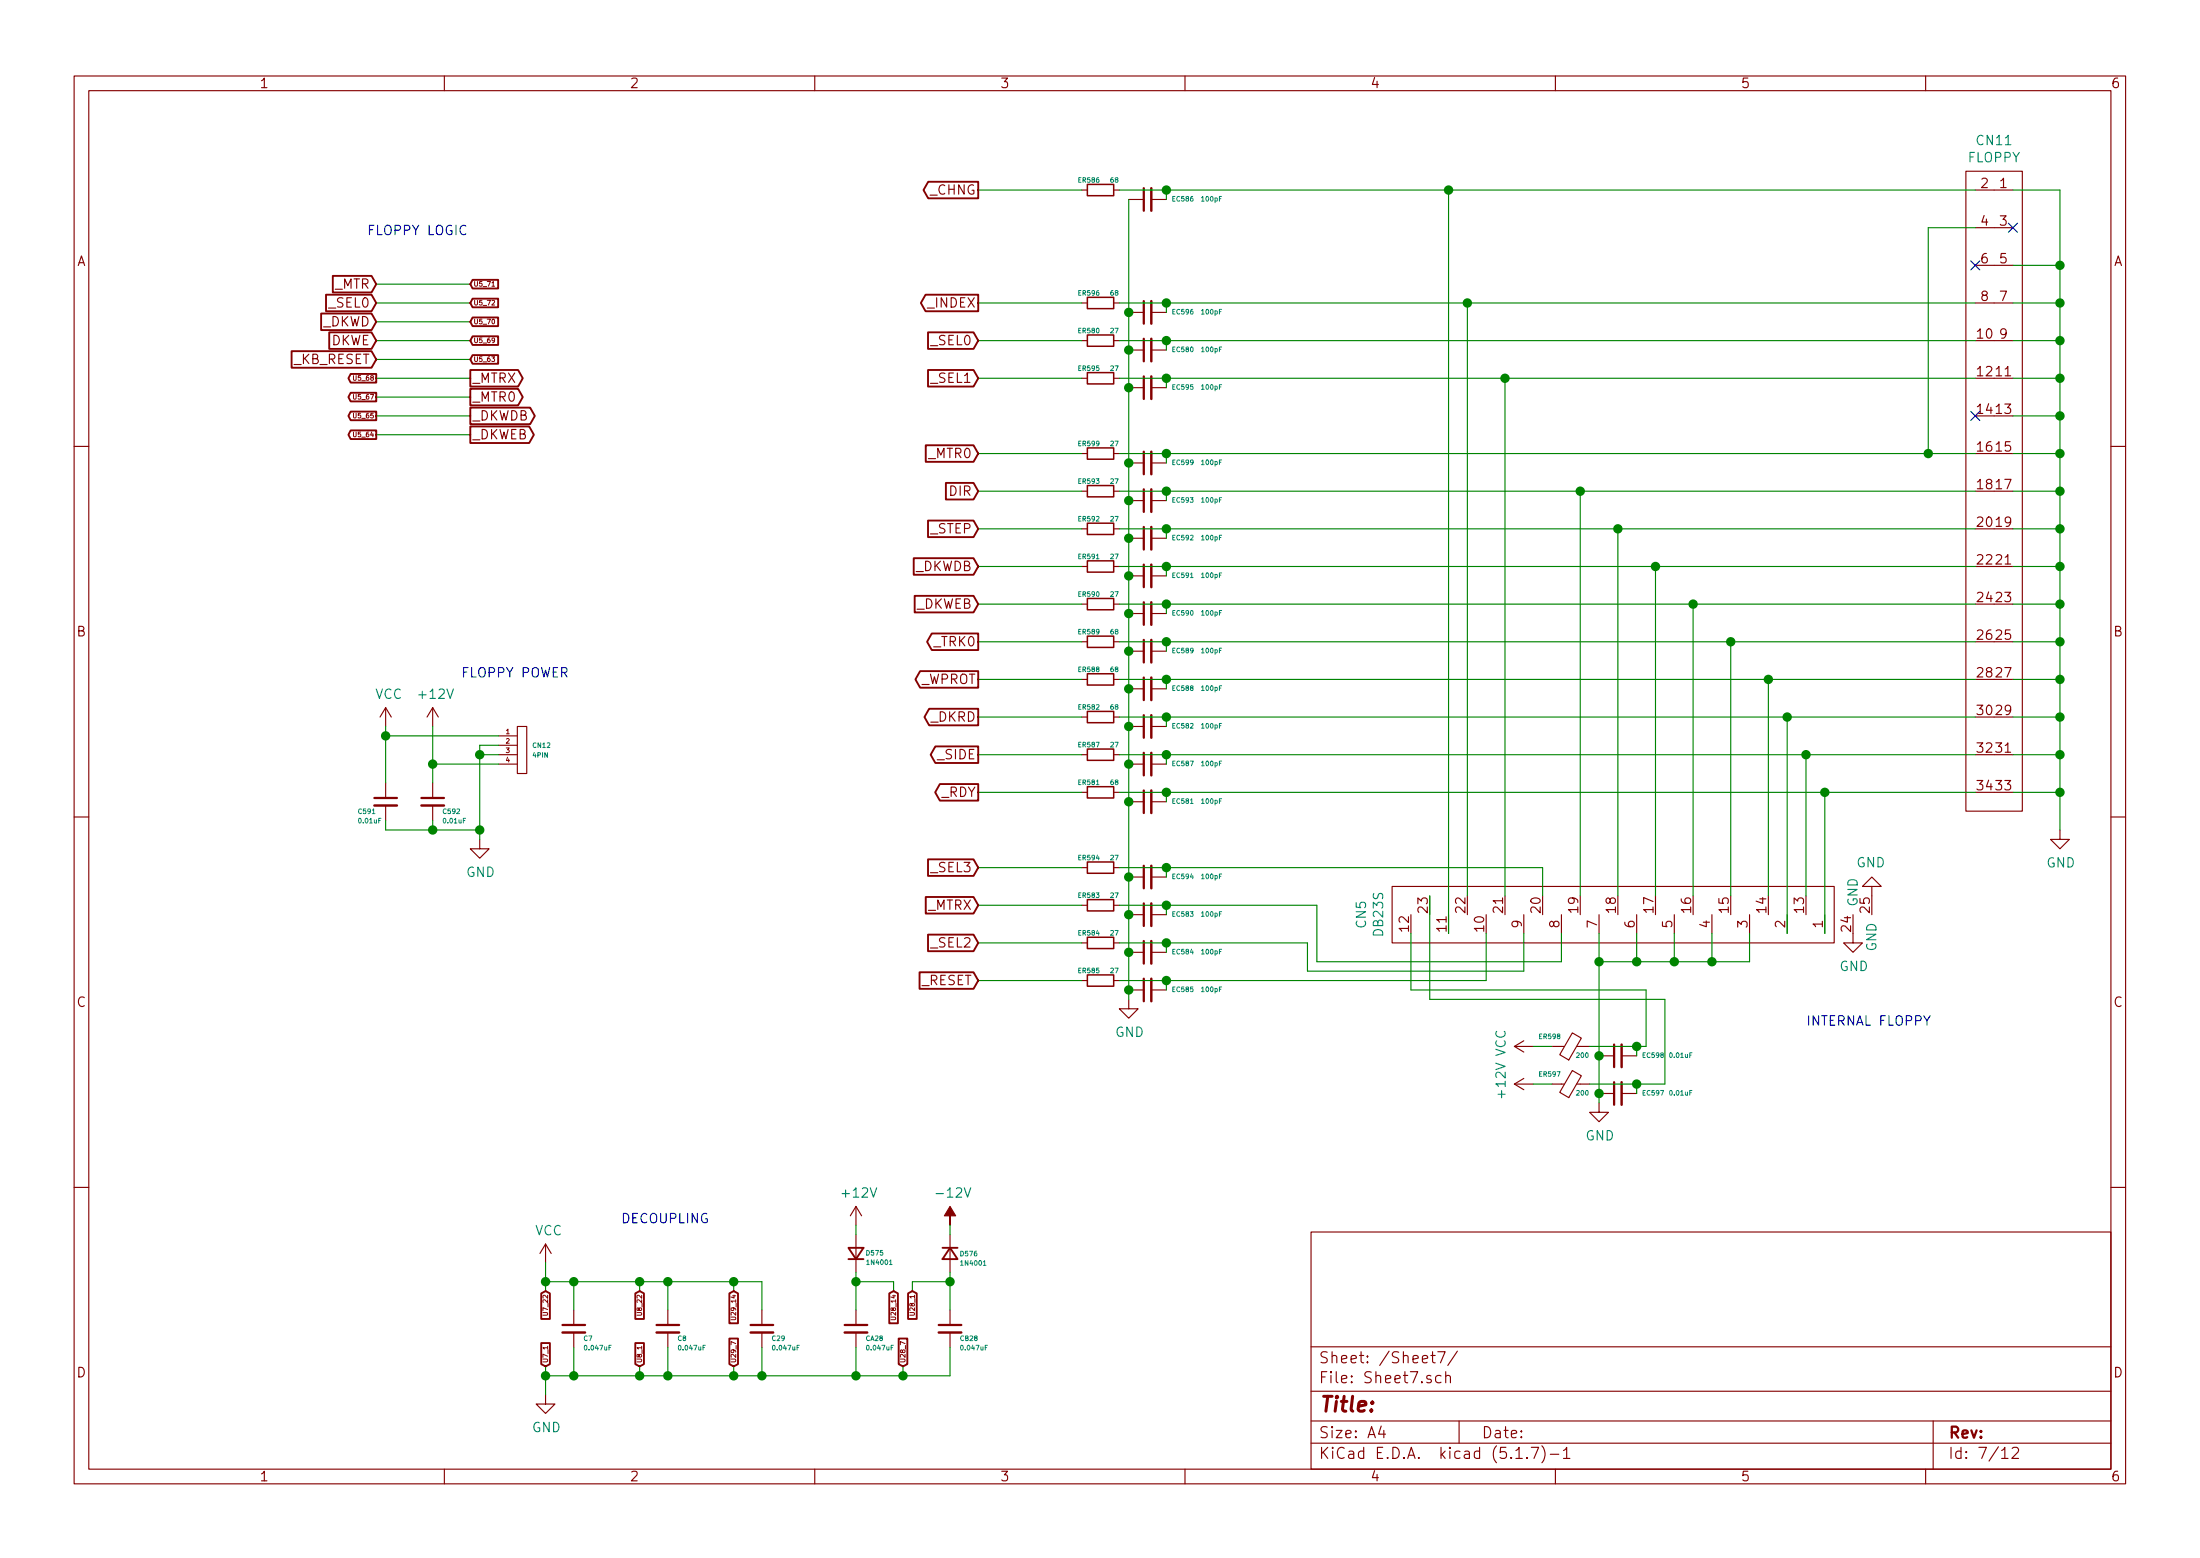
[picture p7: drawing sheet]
<svg xmlns="http://www.w3.org/2000/svg" width="297mm" height="210mm" viewBox="0 0 297 210" stroke-linecap="round" stroke-linejoin="round" font-family="sans-serif">
<g fill="none" stroke="#840000" stroke-width=".15">
<path d="M10 10.3h277v189.9h-277zM12 12.2h273v186.1h-273zM60 10.3v1.9M110 10.3v1.9M160 10.3v1.9M210 10.3v1.9M260 10.3v1.9M146 25.6h.8M150.4 25.6h.7M152.4 26.9h2M155.4 26.9h2.1M265.4 23.1h7.6v86.4h-7.6z"/>
<path d="M266.7 30.7h5.1M266.7 25.6h5.1M266.7 35.8h5.1M146 51h.8M146 46h.8M146 40.9h.8M150.4 51h.7M150.4 46h.7M150.4 40.9h.7M152.4 52.3h2M152.4 47.2h2M152.4 42.2h2"/>
<path d="M155.4 52.3h2.1M155.4 47.2h2.1M155.4 42.2h2.1M266.7 40.9h5.1M269.2 46h2.6M10 60.2h2M146 61.2h.8M146 66.3h.8M146 71.4h.8M146 76.4h.8M150.4 61.2h.7M150.4 66.3h.7"/>
<path d="M150.4 71.4h.7M150.4 76.4h.7M152.4 77.7h2M152.4 72.6h2M152.4 67.6h2M152.4 62.5h2M155.4 77.7h2.1M155.4 72.6h2.1M155.4 67.6h2.1M155.4 62.5h2.1M285 60.2h2M52.1 95.5v2.5"/>
<path d="M52.1 95.5l-.8 1.3M52.1 95.5l.7 1.3M58.4 95.5v2.5M58.4 95.5l-.7 1.3M58.4 95.5l.8 1.3M67.3 99.3h2.5M69.8 98h1.3v6.4h-1.3zM146 96.8h.8M146 91.7h.8M146 81.5h.8M146 86.6h.8M150.4 96.8h.7"/>
<path d="M150.4 91.7h.7M150.4 81.5h.7M150.4 86.6h.7M152.4 87.9h2M152.4 82.8h2M152.4 98h2M152.4 93h2M155.4 87.9h2.1M155.4 82.8h2.1M155.4 98h2.1M155.4 93h2.1M10 110.3h2"/>
<path d="M52.1 105.7v2M52.1 108.7v2M58.4 105.7v2M58.4 108.7v2M64.8 113.3v1.2h1.2l-1.2 1.3-1.3-1.3h1.3M67.3 103.1h2.5M67.3 101.8h2.5M67.3 100.6h2.5M146 117.1h.8M146 106.9h.8M146 101.8h.8M150.4 117.1h.7"/>
<path d="M150.4 106.9h.7M150.4 101.8h.7M152.4 108.2h2M152.4 103.1h2M152.4 118.4h2M155.4 108.2h2.1M155.4 103.1h2.1M155.4 118.4h2.1M188 119.6h59.6v7.6h-59.6zM252.7 119.6h1.3l-1.3-1.2-1.2 1.2h1.2v1.3M278.1 112v1.3h1.3l-1.3 1.2-1.2-1.2h1.2M285 110.3h2"/>
<path d="M146 132.3h.8M146 127.2h.8M146 122.2h.8M150.4 132.3h.7M150.4 127.2h.7M150.4 122.2h.7M152.4 134.9v1.2h1.3l-1.3 1.3-1.3-1.3h1.3M152.4 133.6h2M152.4 128.5h2M152.4 123.4h2M155.4 133.6h2.1M155.4 128.5h2.1"/>
<path d="M155.4 123.4h2.1M205.7 123.4v2.6M210.8 123.4v2.6M212.3 139.4l1.2 .7-1.7 2.9-1.2-.7zM215.9 123.4v2.6M221 123.4v2.6M226.1 123.4v2.6M231.1 123.4v2.6M236.2 123.4v2.6M241.3 123.4v2.6M246.4 123.4v2.6M250.2 126v1.2h1.3l-1.3 1.3-1.3-1.3h1.3"/>
<path d="M204.5 141.2l1.2 .8M204.5 141.2h2.5M204.5 146.3l1.2 .8M204.5 146.3h2.5M205.7 140.5l-1.2 .7M205.7 145.5l-1.2 .8M209.5 141.2h1.7M209.5 146.3h1.7M212.3 144.5l1.2 .7-1.7 2.9-1.2-.7zM212.9 141.2h1.7M212.9 146.3h1.7M215.9 148.8v1.3h1.3l-1.3 1.3-1.3-1.3h1.3"/>
<path d="M215.9 147.6h2M215.9 142.5h2M218.9 147.6h2.1M218.9 142.5h2.1M10 160.2h2M73.7 167.9l-.8 1.3M73.7 167.9v2.5M73.7 167.9l.7 1.3M77.5 176.8v2M77.5 179.8v2.1M90.2 176.8v2M90.2 179.8v2.1"/>
<path d="M102.9 176.8v2M102.9 179.8v2.1M115.6 162.8v2.5M115.6 166.6v5.1M115.6 176.8v2M115.6 179.8v2.1M115.6 162.8l-.8 1.3M115.6 162.8l.7 1.3M128.3 166.6v5.1M128.3 176.8v2M128.3 179.8v2.1M177 166.3h108v32h-108z"/>
<path d="M285 160.2h2M60 198.3v1.9M73.7 188.2v1.3h1.2l-1.2 1.2-1.3-1.2h1.3M110 198.3v1.9M160 198.3v1.9M177 194.8h108M177 191.8h108M177 187.8h108M177 181.8h108M186.5 192.5l-.4 1h1M186.8 193v1M193.2 182.9h.6"/>
<path d="M193.4 182.4v1.3l.1 .1 .3 .1M194.1 182.4h1l-.6 1.5M194.6 185.7a.48 .48 0 0 0-.8 .2v.4a.48 .48 0 0 0 .8 .2M195.2 185.7a.38 .38 0 0 1 .6 .1v.8M195.2 185.1v1.5M196.8 182.3l-1.3 2M197 191.8v3M204.7 196.8h.8M206.2 196.7v.1l-.1-.1h.1v.1M206.8 195.3h.9l-.6 1.5M208.2 195.1a1.71 1.71 0 0 1 0 2.3M209.3 196.3h1.2"/>
<path d="M210 198.3v1.9M211.1 195.8l.3-.3 .1-.2v1.5M211.1 196.8h.9M260 198.3v1.9M261 191.8v6.5M270.3 195.8l.3-.3 .1-.2v1.5M270.3 196.8h.8M271.7 195.5l.2-.2 .5 .1a.4 .4 0 0 1 .1 .6l-.9 .8h.9"/>
</g>
<g fill="none" stroke="#840000" stroke-width=".33">
<path d="M155.4 25.4v3M155.4 40.6v3.1M155.4 45.7v3.1M155.4 50.8v3M155.4 61v3M155.4 66v3.1M155.4 71.1v3.1M155.4 76.2v3M155.4 81.3v3M155.4 86.4v3M155.4 91.4v3.1M155.4 96.5v3.1"/>
<path d="M50.5 108.7h3.1M56.9 108.7h3M155.4 101.6v3M155.4 106.7v3M155.4 116.8v3.1M155.4 121.9v3.1M155.4 127v3M155.4 132.1v3M218.9 141v3M218.9 146v3.1M75.9 179.8h3.1M88.6 179.8h3.1"/>
<path d="M101.3 179.8h3.1M114 179.8h3.1M126.7 179.8h3.1"/>
</g>
<g fill="none" stroke="#840000" stroke-width=".3">
<path d="M154.4 25.4v3M154.4 40.6v3.1M154.4 45.7v3.1M154.4 50.8v3M154.4 61v3M154.4 66v3.1M154.4 71.1v3.1M154.4 76.2v3M154.4 81.3v3M154.4 86.4v3M154.4 91.4v3.1M154.4 96.5v3.1"/>
<path d="M50.5 107.7h3.1M56.9 107.7h3M154.4 101.6v3M154.4 106.7v3M154.4 116.8v3.1M154.4 121.9v3.1M154.4 127v3M154.4 132.1v3M217.9 141v3M217.9 146v3.1M75.9 178.8h3.1M88.6 178.8h3.1"/>
<path d="M101.3 178.8h3.1M114 178.8h3.1M126.7 178.8h3.1"/>
</g>
<g fill="none" stroke="#840000" stroke-width=".2">
<path d="M146.8 24.9h3.6v1.5h-3.6zM146.8 50.3h3.6v1.5h-3.6zM146.8 45.2h3.6v1.5h-3.6zM146.8 40.1h3.6v1.6h-3.6zM146.8 60.4h3.6v1.6h-3.6zM146.8 65.5h3.6v1.6h-3.6zM146.8 70.6h3.6v1.5h-3.6zM146.8 75.7h3.6v1.5h-3.6zM146.8 96h3.6v1.5h-3.6zM146.8 90.9h3.6v1.6h-3.6zM146.8 80.8h3.6v1.5h-3.6zM146.8 85.8h3.6v1.6h-3.6z"/>
<path d="M146.8 116.3h3.6v1.6h-3.6zM146.8 106.2h3.6v1.5h-3.6zM146.8 101.1h3.6v1.5h-3.6zM146.8 131.6h3.6v1.5h-3.6zM146.8 126.5h3.6v1.5h-3.6zM146.8 121.4h3.6v1.5h-3.6z"/>
</g>
<g fill="none" stroke="#840000" stroke-width=".25">
<path d="M44 39.8h6.2l.6 1.1-.6 1.1h-6.2zM44.9 37.2h5.3l.6 1.1-.6 1.2h-5.3zM63.8 37.8h3.5v1.1h-3.5l-.3-.6zM125 39.8h7.1v2.2h-7.1l-.7-1.1zM125.3 24.5h6.8v2.3h-6.8l-.6-1.2zM39.4 47.4h10.8l.6 1.1-.6 1.1h-10.8zM43.4 42.3h6.8l.6 1.1-.6 1.1h-6.8zM44.4 44.9h5.8l.6 1.1-.6 1.1h-5.8zM47.3 50.5h3.5v1.1h-3.5l-.3-.6zM47.3 53h3.5v1.2h-3.5l-.3-.6zM47.3 55.5h3.5v1.2h-3.5l-.3-.6zM47.3 58.1h3.5v1.2h-3.5l-.3-.6z"/>
<path d="M63.5 57.6h8l.6 1.1-.6 1.1h-8zM63.5 52.5h6.5l.6 1.1-.6 1.1h-6.5zM63.5 55h8.1l.6 1.1-.6 1.1h-8.1zM63.5 49.9h6.5l.6 1.1-.6 1.2h-6.5zM63.8 40.3h3.5v1.2h-3.5l-.3-.6zM63.8 42.8h3.5v1.2h-3.5l-.3-.6zM63.8 45.4h3.5v1.2h-3.5l-.3-.6zM63.8 47.9h3.5v1.2h-3.5l-.3-.6zM125.3 49.9h6.1l.7 1.1-.7 1.2h-6.1zM125.3 44.9h6.1l.7 1.1-.7 1.1h-6.1zM123.4 75.3h8l.7 1.1-.7 1.2h-8zM125 60.1h6.4l.7 1.1-.7 1.1h-6.4z"/>
<path d="M125.3 70.3h6.1l.7 1.1-.7 1.1h-6.1zM127.7 65.2h3.7l.7 1.1-.7 1.1h-3.7zM123.5 80.4h7.9l.7 1.1-.7 1.1h-7.9zM124.2 90.6h7.9v2.2h-7.9l-.6-1.1zM125.5 95.7h6.6v2.2h-6.6l-.7-1.1zM125.8 85.5h6.3v2.2h-6.3l-.6-1.1zM125.3 116h6.1l.7 1.1-.7 1.1h-6.1zM126.3 100.7h5.8v2.3h-5.8l-.6-1.2zM126.9 105.8h5.2v2.2h-5.2l-.6-1.1zM124.2 131.2h7.2l.7 1.1-.7 1.1h-7.2zM125 121.1h6.4l.7 1.1-.7 1.1h-6.4zM125.3 126.1h6.1l.7 1.1-.7 1.2h-6.1z"/>
<path d="M73.1 174.5l.6-.3 .5 .3v3.5h-1.1zM85.8 174.5l.6-.3 .5 .3v3.5h-1.1zM98.5 174.5l.6-.3 .5 .3v4.1h-1.1zM114.6 168.4h2l-1 1.5zM114.6 169.9h2M120.1 174.5l.5-.3 .6 .3v4.1h-1.1zM122.6 174.5l.6-.3 .6 .3v3.5h-1.2zM127.3 168.4h2M128.3 168.4l1 1.5h-2zM73.1 181.2h1.1v2.9l-.5 .3-.6-.3zM85.8 181.2h1.1v2.9l-.5 .3-.6-.3zM98.5 180.6h1.1v3.5l-.5 .3-.6-.3z"/>
<path d="M121.3 180.6h1.2v3.5l-.6 .3-.6-.3z"/>
</g>
<path d="M120.1 170.7h.3M132.8 170.8h.3" fill="none" stroke="#008484" stroke-width=".14"/>
<path d="M128.3 162.8l.7 1.3h-.7v1.2v-1.2h-.8z" fill="#840000" stroke="#840000" stroke-width=".15"/>
<g fill="none" stroke="#008400" stroke-width=".15">
<path d="M50.8 38.3h12.7M132.1 25.6h13.9M151.1 25.6h115.6M152.4 26.9v108M157.5 25.6v1.3M195.6 25.6v100.4M266.7 30.7h-6.4v30.5M271.8 25.6h6.3v86.4M271.8 35.8h6.3M50.8 43.4h12.7M50.8 40.9h12.7M50.8 51h12.7"/>
<path d="M50.8 48.5h12.7M50.8 53.6h12.7M50.8 56.1h12.7M50.8 58.7h12.7M50.8 46h12.7M132.1 40.9h13.9M132.1 51h13.9M132.1 46h13.9M151.1 40.9h115.6M151.1 51h115.6M151.1 46h115.6M157.5 40.9v1.3"/>
<path d="M157.5 46v1.2M157.5 51v1.3M198.1 40.9v80M203.2 51v69.9M271.8 40.9h6.3M271.8 51h6.3M271.8 56.1h6.3M271.8 46h6.3M132.1 76.4h13.9M132.1 66.3h13.9M132.1 71.4h13.9M132.1 61.2h13.9"/>
<path d="M151.1 76.4h115.6M151.1 66.3h115.6M151.1 71.4h115.6M151.1 61.2h115.6M157.5 61.2v1.3M157.5 66.3v1.3M157.5 71.4v1.2M157.5 76.4v1.3M213.4 66.3v54.6M218.4 71.4v49.5M223.5 76.4v44.5M271.8 76.4h6.3"/>
<path d="M271.8 66.3h6.3M271.8 71.4h6.3M271.8 61.2h6.3M52.1 99.3h15.2M52.1 98v7.7M58.4 98v7.7M132.1 81.5h13.9M132.1 86.6h13.9M132.1 91.7h13.9M132.1 96.8h13.9M151.1 81.5h115.6M151.1 86.6h115.6"/>
<path d="M151.1 91.7h115.6M151.1 96.8h115.6M157.5 81.5v1.3M157.5 86.6v1.3M157.5 91.7v1.3M157.5 96.8v1.2M228.6 81.5v39.4M233.7 86.6v34.3M238.8 91.7v29.2M241.3 96.8v29.2M271.8 81.5h6.3M271.8 86.6h6.3"/>
<path d="M271.8 91.7h6.3M271.8 96.8h6.3M52.1 110.7v1.3h12.7M58.4 110.7v1.3M58.4 103.1h8.9M64.8 101.8h2.5M67.3 100.6h-2.5v12.7M132.1 101.8h13.9M132.1 106.9h13.9M132.1 117.1h13.9M151.1 101.8h115.6M151.1 106.9h115.6"/>
<path d="M151.1 117.1h57.2v3.8M157.5 101.8v1.3M157.5 106.9v1.3M157.5 117.1v1.3M243.8 101.8v19.1M246.4 106.9v19.1M271.8 101.8h6.3M271.8 106.9h6.3M132.1 132.3h13.9M132.1 122.2h13.9M132.1 127.2h13.9M151.1 122.2h26.7v7.6h33v-3.8"/>
<path d="M157.5 122.2v1.2M157.5 127.2v1.3M157.5 132.3v1.3M190.5 126v7.6h31.7v7.6h-7.6M193 120.9v14h31.8v11.4h-10.2M200.7 126v6.3h-49.6M205.7 126v5.1h-29.2v-3.9h-25.4M215.9 126v22.8M221 126v3.8M226.1 126v3.8M231.1 126v3.8M236.2 126v3.8h-20.3"/>
<path d="M207 146.3h2.5M207 141.2h2.5M221 141.2v1.3M221 146.3v1.3M73.7 173h29.2v3.8M73.7 170.4v3.8M77.5 173v3.8M86.4 173v1.2M90.2 173v3.8M99.1 173v1.2M115.6 173h5v1.2M115.6 165.3v1.3"/>
<path d="M115.6 171.7v5.1M128.3 173h-5.1v1.2M128.3 165.3v1.3M128.3 171.7v5.1M73.7 184.4v3.8M77.5 181.9v3.8M86.4 184.4v1.3M90.2 181.9v3.8M99.1 184.4v1.3M102.9 181.9v3.8M115.6 181.9v3.8M121.9 184.4v1.3"/>
<path d="M128.3 181.9v3.8h-54.6"/>
</g>
<path d="M66.4 38.6h.4M47.7 50.7v.5l.2 .1 .2-.1v-.5M47.7 53.2v.5l.2 .2 .2-.2v-.5M47.7 55.8v.5l.2 .1 .2-.1v-.5M47.7 58.3v.5l.2 .1 .2-.1v-.5M98.7 177.7h.5l.1 .2-.1 .2h-.5M120.3 177.7h.5l.1 .2-.1 .2h-.5M73.9 181.7v.4M86.6 181.7v.4M99.3 181.3l-.6-.3v.5M122.2 181.3l-.6-.3v.5" fill="none" stroke="#840000" stroke-width=".14"/>
<g fill="#008400" stroke="#008400" stroke-width=".25">
<circle cx="278.1" cy="40.9" r=".51"/>
<circle cx="152.4" cy="72.6" r=".51"/>
<circle cx="260.3" cy="61.2" r=".51"/>
<circle cx="152.4" cy="67.6" r=".51"/>
<circle cx="221" cy="141.2" r=".51"/>
<circle cx="152.4" cy="62.5" r=".51"/>
<circle cx="221" cy="146.3" r=".51"/>
<circle cx="152.4" cy="52.3" r=".51"/>
<circle cx="157.5" cy="61.2" r=".51"/>
<circle cx="152.4" cy="47.2" r=".51"/>
<circle cx="278.1" cy="35.8" r=".51"/>
<circle cx="152.4" cy="42.2" r=".51"/>
<circle cx="221" cy="129.8" r=".51"/>
<circle cx="152.4" cy="77.7" r=".51"/>
<circle cx="157.5" cy="66.3" r=".51"/>
<circle cx="215.9" cy="147.6" r=".51"/>
<circle cx="278.1" cy="46" r=".51"/>
<circle cx="215.9" cy="142.5" r=".51"/>
<circle cx="215.9" cy="129.8" r=".51"/>
<circle cx="226.1" cy="129.8" r=".51"/>
<circle cx="157.5" cy="71.4" r=".51"/>
<circle cx="278.1" cy="51" r=".51"/>
<circle cx="231.1" cy="129.8" r=".51"/>
<circle cx="278.1" cy="56.1" r=".51"/>
<circle cx="152.4" cy="103.1" r=".51"/>
<circle cx="243.8" cy="101.8" r=".51"/>
<circle cx="152.4" cy="133.6" r=".51"/>
<circle cx="238.8" cy="91.7" r=".51"/>
<circle cx="152.4" cy="128.5" r=".51"/>
<circle cx="233.7" cy="86.6" r=".51"/>
<circle cx="152.4" cy="123.4" r=".51"/>
<circle cx="246.4" cy="106.9" r=".51"/>
<circle cx="152.4" cy="118.4" r=".51"/>
<circle cx="228.6" cy="81.5" r=".51"/>
<circle cx="152.4" cy="108.2" r=".51"/>
<circle cx="241.3" cy="96.8" r=".51"/>
<circle cx="195.6" cy="25.6" r=".51"/>
<circle cx="223.5" cy="76.4" r=".51"/>
<circle cx="152.4" cy="98" r=".51"/>
<circle cx="218.4" cy="71.4" r=".51"/>
<circle cx="152.4" cy="93" r=".51"/>
<circle cx="213.4" cy="66.3" r=".51"/>
<circle cx="152.4" cy="87.9" r=".51"/>
<circle cx="203.2" cy="51" r=".51"/>
<circle cx="152.4" cy="82.8" r=".51"/>
<circle cx="198.1" cy="40.9" r=".51"/>
<circle cx="58.4" cy="103.1" r=".51"/>
<circle cx="157.5" cy="46" r=".51"/>
<circle cx="278.1" cy="106.9" r=".51"/>
<circle cx="86.4" cy="173" r=".51"/>
<circle cx="99.1" cy="173" r=".51"/>
<circle cx="157.5" cy="127.2" r=".51"/>
<circle cx="86.4" cy="185.7" r=".51"/>
<circle cx="157.5" cy="132.3" r=".51"/>
<circle cx="99.1" cy="185.7" r=".51"/>
<circle cx="157.5" cy="51" r=".51"/>
<circle cx="73.7" cy="185.7" r=".51"/>
<circle cx="77.5" cy="173" r=".51"/>
<circle cx="77.5" cy="185.7" r=".51"/>
<circle cx="157.5" cy="122.2" r=".51"/>
<circle cx="90.2" cy="173" r=".51"/>
<circle cx="90.2" cy="185.7" r=".51"/>
<circle cx="157.5" cy="25.6" r=".51"/>
<circle cx="157.5" cy="40.9" r=".51"/>
<circle cx="102.9" cy="185.7" r=".51"/>
<circle cx="121.9" cy="185.7" r=".51"/>
<circle cx="115.6" cy="185.7" r=".51"/>
<circle cx="64.8" cy="101.8" r=".51"/>
<circle cx="128.3" cy="173" r=".51"/>
<circle cx="115.6" cy="173" r=".51"/>
<circle cx="64.8" cy="112" r=".51"/>
<circle cx="157.5" cy="76.4" r=".51"/>
<circle cx="278.1" cy="61.2" r=".51"/>
<circle cx="157.5" cy="81.5" r=".51"/>
<circle cx="52.1" cy="99.3" r=".51"/>
<circle cx="278.1" cy="66.3" r=".51"/>
<circle cx="157.5" cy="86.6" r=".51"/>
<circle cx="278.1" cy="71.4" r=".51"/>
<circle cx="157.5" cy="91.7" r=".51"/>
<circle cx="278.1" cy="76.4" r=".51"/>
<circle cx="157.5" cy="96.8" r=".51"/>
<circle cx="278.1" cy="81.5" r=".51"/>
<circle cx="58.4" cy="112" r=".51"/>
<circle cx="157.5" cy="101.8" r=".51"/>
<circle cx="278.1" cy="86.6" r=".51"/>
<circle cx="157.5" cy="106.9" r=".51"/>
<circle cx="278.1" cy="91.7" r=".51"/>
<circle cx="157.5" cy="117.1" r=".51"/>
<circle cx="278.1" cy="96.8" r=".51"/>
<circle cx="73.7" cy="173" r=".51"/>
<circle cx="278.1" cy="101.8" r=".51"/>
</g>
<path d="M266.1 35.2l1.2 1.2M267.3 35.2l-1.2 1.2M271.2 30.1l1.2 1.2M272.4 30.1l-1.2 1.2M266.1 55.5l1.2 1.2M267.3 55.5l-1.2 1.2" fill="none" stroke="#000084" stroke-width=".15"/>
<text font-size="2.8" fill="#840000" x="178" y="190.5">Title:</text>
<g font-size="2.1" fill="#840000">
<text x="178" y="184">Sheet: /Sheet7/</text>
<text x="178" y="186.7">File: Sheet7.sch</text>
<text x="178" y="196.9">KiCad E.D.A. kicad (5.1.7)-1</text>
<text x="178" y="194.1">Size: A4</text>
<text x="200" y="194.1">Date:</text>
<text x="263" y="194.1">Rev:</text>
<text x="263" y="196.9">Id: 7/12</text>
</g>
<g font-size="1.8" fill="#840000">
<text x="35" y="11.9">1</text>
<text x="85" y="11.9">2</text>
<text x="135" y="11.9">3</text>
<text x="185" y="11.9">4</text>
<text x="235" y="11.9">5</text>
<text x="285" y="11.9">6</text>
<text x="125.6" y="26.3">_CHNG</text>
<text x="267.5" y="25.4">2</text>
<text x="270" y="25.4">1</text>
<text x="10.4" y="35.9">A</text>
<text x="267.5" y="30.5">4</text>
<text x="267.5" y="35.6">6</text>
<text x="270" y="30.5">3</text>
<text x="270" y="35.6">5</text>
<text x="285.4" y="35.9">A</text>
<text x="44.6" y="41.5">_SEL0</text>
<text x="45.2" y="39">_MTR</text>
<text x="125.4" y="41.5">_INDEX</text>
<text x="267.5" y="40.6">8</text>
<text x="270" y="40.6">7</text>
<text x="43.5" y="44.1">_DKWD</text>
<text x="44.6" y="46.6">DKWE</text>
<text x="125.9" y="46.6">_SEL0</text>
<text x="267" y="45.7">10</text>
<text x="270" y="45.7">9</text>
<text x="39.6" y="49.1">_KB_RESET</text>
<text x="63.8" y="51.7">_MTRX</text>
<text x="125.9" y="51.7">_SEL1</text>
<text x="267" y="50.8">12</text>
<text x="269.5" y="50.8">11</text>
<text x="63.8" y="59.3">_DKWEB</text>
<text x="63.8" y="54.2">_MTR0</text>
<text x="63.8" y="56.8">_DKWDB</text>
<text x="267" y="55.9">14</text>
<text x="269.5" y="55.9">13</text>
<text x="125.5" y="61.8">_MTR0</text>
<text x="267" y="61">16</text>
<text x="269.5" y="61">15</text>
<text x="128.2" y="66.9">DIR</text>
<text x="267" y="66">18</text>
<text x="267" y="71.1">20</text>
<text x="269.5" y="66">17</text>
<text x="269.5" y="71.1">19</text>
<text x="123.5" y="77.1">_DKWDB</text>
<text x="125.7" y="72">_STEP</text>
<text x="267" y="76.2">22</text>
<text x="269.5" y="76.2">21</text>
<text x="123.6" y="82.2">_DKWEB</text>
<text x="267" y="81.3">24</text>
<text x="269.5" y="81.3">23</text>
<text x="10.4" y="85.9">B</text>
<text x="126.2" y="87.2">_TRK0</text>
<text x="267" y="86.4">26</text>
<text x="269.5" y="86.4">25</text>
<text x="285.4" y="85.9">B</text>
<text x="124.3" y="92.3">_WPROT</text>
<text x="267" y="91.4">28</text>
<text x="269.5" y="91.4">27</text>
<text x="125.7" y="97.4">_DKRD</text>
<text x="267" y="96.5">30</text>
<text x="267" y="101.6">32</text>
<text x="269.5" y="96.5">29</text>
<text x="269.5" y="101.6">31</text>
<text x="126.7" y="102.5">_SIDE</text>
<text x="127.1" y="107.6">_RDY</text>
<text x="267" y="106.7">34</text>
<text x="269.5" y="106.7">33</text>
<text x="125.9" y="117.7">_SEL3</text>
<text x="125.3" y="122.8">_MTRX</text>
<text x="190.2" y="125.7" transform="rotate(-90 190.2 125.7)">12</text>
<text x="192.8" y="123.1" transform="rotate(-90 192.8 123.1)">23</text>
<text x="195.3" y="125.7" transform="rotate(-90 195.3 125.7)">11</text>
<text x="197.9" y="123.1" transform="rotate(-90 197.9 123.1)">22</text>
<text x="200.4" y="125.7" transform="rotate(-90 200.4 125.7)">10</text>
<text x="202.9" y="123.1" transform="rotate(-90 202.9 123.1)">21</text>
<text x="205.5" y="125.2" transform="rotate(-90 205.5 125.2)">9</text>
<text x="208" y="123.1" transform="rotate(-90 208 123.1)">20</text>
<text x="210.6" y="125.2" transform="rotate(-90 210.6 125.2)">8</text>
<text x="213.1" y="123.1" transform="rotate(-90 213.1 123.1)">19</text>
<text x="215.6" y="125.2" transform="rotate(-90 215.6 125.2)">7</text>
<text x="218.2" y="123.1" transform="rotate(-90 218.2 123.1)">18</text>
<text x="220.7" y="125.2" transform="rotate(-90 220.7 125.2)">6</text>
<text x="223.3" y="123.1" transform="rotate(-90 223.3 123.1)">17</text>
<text x="225.8" y="125.2" transform="rotate(-90 225.8 125.2)">5</text>
<text x="228.3" y="123.1" transform="rotate(-90 228.3 123.1)">16</text>
<text x="230.9" y="125.2" transform="rotate(-90 230.9 125.2)">4</text>
<text x="233.4" y="123.1" transform="rotate(-90 233.4 123.1)">15</text>
<text x="236" y="125.2" transform="rotate(-90 236 125.2)">3</text>
<text x="238.5" y="123.1" transform="rotate(-90 238.5 123.1)">14</text>
<text x="241" y="125.2" transform="rotate(-90 241 125.2)">2</text>
<text x="243.6" y="123.1" transform="rotate(-90 243.6 123.1)">13</text>
<text x="246.1" y="125.2" transform="rotate(-90 246.1 125.2)">1</text>
<text x="249.9" y="125.7" transform="rotate(-90 249.9 125.7)">24</text>
<text x="252.5" y="123.1" transform="rotate(-90 252.5 123.1)">25</text>
<text x="125.9" y="127.9">_SEL2</text>
<text x="10.4" y="135.9">C</text>
<text x="124.4" y="133">_RESET</text>
<text x="285.4" y="135.9">C</text>
<text x="10.4" y="185.9">D</text>
<text x="285.4" y="185.9">D</text>
<text x="35" y="199.9">1</text>
<text x="85" y="199.9">2</text>
<text x="135" y="199.9">3</text>
<text x="185" y="199.9">4</text>
<text x="235" y="199.9">5</text>
<text x="285" y="199.9">6</text>
</g>
<g font-size="1.8" fill="#008484">
<text x="265.7" y="21.9">FLOPPY</text>
<text x="267" y="19.6">CN11</text>
<text x="50.6" y="94.3">VCC</text>
<text x="56.7" y="94.3">+12V</text>
<text x="62.9" y="118.4">GND</text>
<text x="250.6" y="117.1">GND</text>
<text x="276.3" y="117.1">GND</text>
<text x="184.5" y="125.2" transform="rotate(-90 184.5 125.2)">CN5</text>
<text x="250.8" y="122.4" transform="rotate(-90 250.8 122.4)">GND</text>
<text x="186.8" y="126.3" transform="rotate(-90 186.8 126.3)">DB23S</text>
<text x="248.4" y="131.1">GND</text>
<text x="253.4" y="128.4" transform="rotate(-90 253.4 128.4)">GND</text>
<text x="150.6" y="139.9">GND</text>
<text x="203.3" y="148" transform="rotate(-90 203.3 148)">+12V VCC</text>
<text x="214.1" y="153.9">GND</text>
<text x="113.9" y="161.6">+12V</text>
<text x="126.8" y="161.6">-12V</text>
<text x="72.2" y="166.7">VCC</text>
<text x="71.8" y="193.3">GND</text>
</g>
<g font-size="1.8" fill="#0000c2">
<text x="49.5" y="31.7">FLOPPY LOGIC</text>
<text x="62.2" y="91.4">FLOPPY POWER</text>
<text x="243.8" y="138.4">INTERNAL FLOPPY</text>
<text x="83.8" y="165.1">DECOUPLING</text>
</g>
<g font-size=".9" fill="#008484">
<text x="145.7" y="24.6">ER586</text>
<text x="150" y="24.6">68</text>
<text x="158.4" y="27.2">EC586</text>
<text x="162.3" y="27.2">100pF</text>
<text x="145.7" y="39.9">ER596</text>
<text x="150" y="39.9">68</text>
<text x="145.7" y="45">ER580</text>
<text x="150" y="45">27</text>
<text x="158.4" y="47.5">EC580</text>
<text x="158.4" y="42.4">EC596</text>
<text x="162.3" y="47.5">100pF</text>
<text x="162.3" y="42.4">100pF</text>
<text x="145.7" y="50">ER595</text>
<text x="150" y="50">27</text>
<text x="158.4" y="52.6">EC595</text>
<text x="162.3" y="52.6">100pF</text>
<text x="145.7" y="60.2">ER599</text>
<text x="145.7" y="65.3">ER593</text>
<text x="150" y="60.2">27</text>
<text x="150" y="65.3">27</text>
<text x="158.4" y="62.7">EC599</text>
<text x="162.3" y="62.7">100pF</text>
<text x="145.7" y="70.4">ER592</text>
<text x="150" y="70.4">27</text>
<text x="158.4" y="67.8">EC593</text>
<text x="162.3" y="67.8">100pF</text>
<text x="145.7" y="75.4">ER591</text>
<text x="150" y="75.4">27</text>
<text x="158.4" y="78">EC591</text>
<text x="158.4" y="72.9">EC592</text>
<text x="162.3" y="78">100pF</text>
<text x="162.3" y="72.9">100pF</text>
<text x="145.7" y="80.5">ER590</text>
<text x="150" y="80.5">27</text>
<text x="158.4" y="83.1">EC590</text>
<text x="162.3" y="83.1">100pF</text>
<text x="145.7" y="85.6">ER589</text>
<text x="150" y="85.6">68</text>
<text x="158.4" y="88.1">EC589</text>
<text x="162.3" y="88.1">100pF</text>
<text x="145.7" y="95.8">ER582</text>
<text x="145.7" y="90.7">ER588</text>
<text x="150" y="95.8">68</text>
<text x="150" y="90.7">68</text>
<text x="158.4" y="93.2">EC588</text>
<text x="162.3" y="93.2">100pF</text>
<text x="72" y="100.9">CN12</text>
<text x="145.7" y="100.8">ER587</text>
<text x="150" y="100.8">27</text>
<text x="158.4" y="98.3">EC582</text>
<text x="162.3" y="98.3">100pF</text>
<text x="72" y="102.2">4PIN</text>
<text x="145.7" y="105.9">ER581</text>
<text x="150" y="105.9">68</text>
<text x="158.4" y="103.4">EC587</text>
<text x="162.3" y="103.4">100pF</text>
<text x="48.5" y="109.8">C591</text>
<text x="48.5" y="111.1">0.01uF</text>
<text x="59.9" y="109.8">C592</text>
<text x="59.9" y="111.1">0.01uF</text>
<text x="158.4" y="108.5">EC581</text>
<text x="162.3" y="108.5">100pF</text>
<text x="145.7" y="116.1">ER594</text>
<text x="150" y="116.1">27</text>
<text x="158.4" y="118.6">EC594</text>
<text x="162.3" y="118.6">100pF</text>
<text x="145.7" y="121.2">ER583</text>
<text x="150" y="121.2">27</text>
<text x="158.4" y="123.7">EC583</text>
<text x="162.3" y="123.7">100pF</text>
<text x="145.7" y="131.3">ER585</text>
<text x="145.7" y="126.2">ER584</text>
<text x="150" y="131.3">27</text>
<text x="150" y="126.2">27</text>
<text x="158.4" y="128.8">EC584</text>
<text x="162.3" y="128.8">100pF</text>
<text x="158.4" y="133.9">EC585</text>
<text x="162.3" y="133.9">100pF</text>
<text x="207.9" y="140.2">ER598</text>
<text x="212.9" y="142.7">200</text>
<text x="221.9" y="142.7">EC598</text>
<text x="225.5" y="142.7">0.01uF</text>
<text x="207.9" y="145.3">ER597</text>
<text x="212.9" y="147.8">200</text>
<text x="221.9" y="147.8">EC597</text>
<text x="225.5" y="147.8">0.01uF</text>
<text x="117.1" y="169.4">D575</text>
<text x="117.2" y="170.7">1N4001</text>
<text x="129.8" y="169.5">D576</text>
<text x="129.9" y="170.8">1N4001</text>
<text x="78.8" y="180.9">C7</text>
<text x="79" y="182.2">0.047uF</text>
<text x="91.5" y="180.9">C8</text>
<text x="91.7" y="182.2">0.047uF</text>
<text x="104.3" y="180.9">C29</text>
<text x="104.4" y="182.2">0.047uF</text>
<text x="117" y="180.9">CA28</text>
<text x="117.1" y="182.2">0.047uF</text>
<text x="129.7" y="180.9">CB28</text>
<text x="129.8" y="182.2">0.047uF</text>
</g>
<g font-size=".9" fill="#840000">
<text x="63.9" y="38.7">U5_71</text>
<text x="63.9" y="41.2">U5_72</text>
<text x="63.9" y="43.7">U5_70</text>
<text x="63.9" y="46.3">U5_69</text>
<text x="48" y="51.4">U5_68</text>
<text x="48" y="53.9">U5_67</text>
<text x="63.9" y="48.8">U5_63</text>
<text x="48" y="56.4">U5_65</text>
<text x="48" y="59">U5_64</text>
<text x="68.4" y="99.1">1</text>
<text x="68.4" y="100.3">2</text>
<text x="68.4" y="101.6">3</text>
<text x="68.4" y="102.9">4</text>
<text x="74" y="177.3" transform="rotate(-90 74 177.3)">U7_22</text>
<text x="86.7" y="177.3" transform="rotate(-90 86.7 177.3)">U8_22</text>
<text x="99.4" y="177.7" transform="rotate(-90 99.4 177.7)">U29_14</text>
<text x="121" y="177.7" transform="rotate(-90 121 177.7)">U28_14</text>
<text x="123.5" y="177.3" transform="rotate(-90 123.5 177.3)">U28_1</text>
<text x="74" y="184" transform="rotate(-90 74 184)">U7_1</text>
<text x="86.7" y="184" transform="rotate(-90 86.7 184)">U8_1</text>
<text x="99.4" y="184" transform="rotate(-90 99.4 184)">U29_7</text>
<text x="122.2" y="184" transform="rotate(-90 122.2 184)">U28_7</text>
</g>
</svg>
